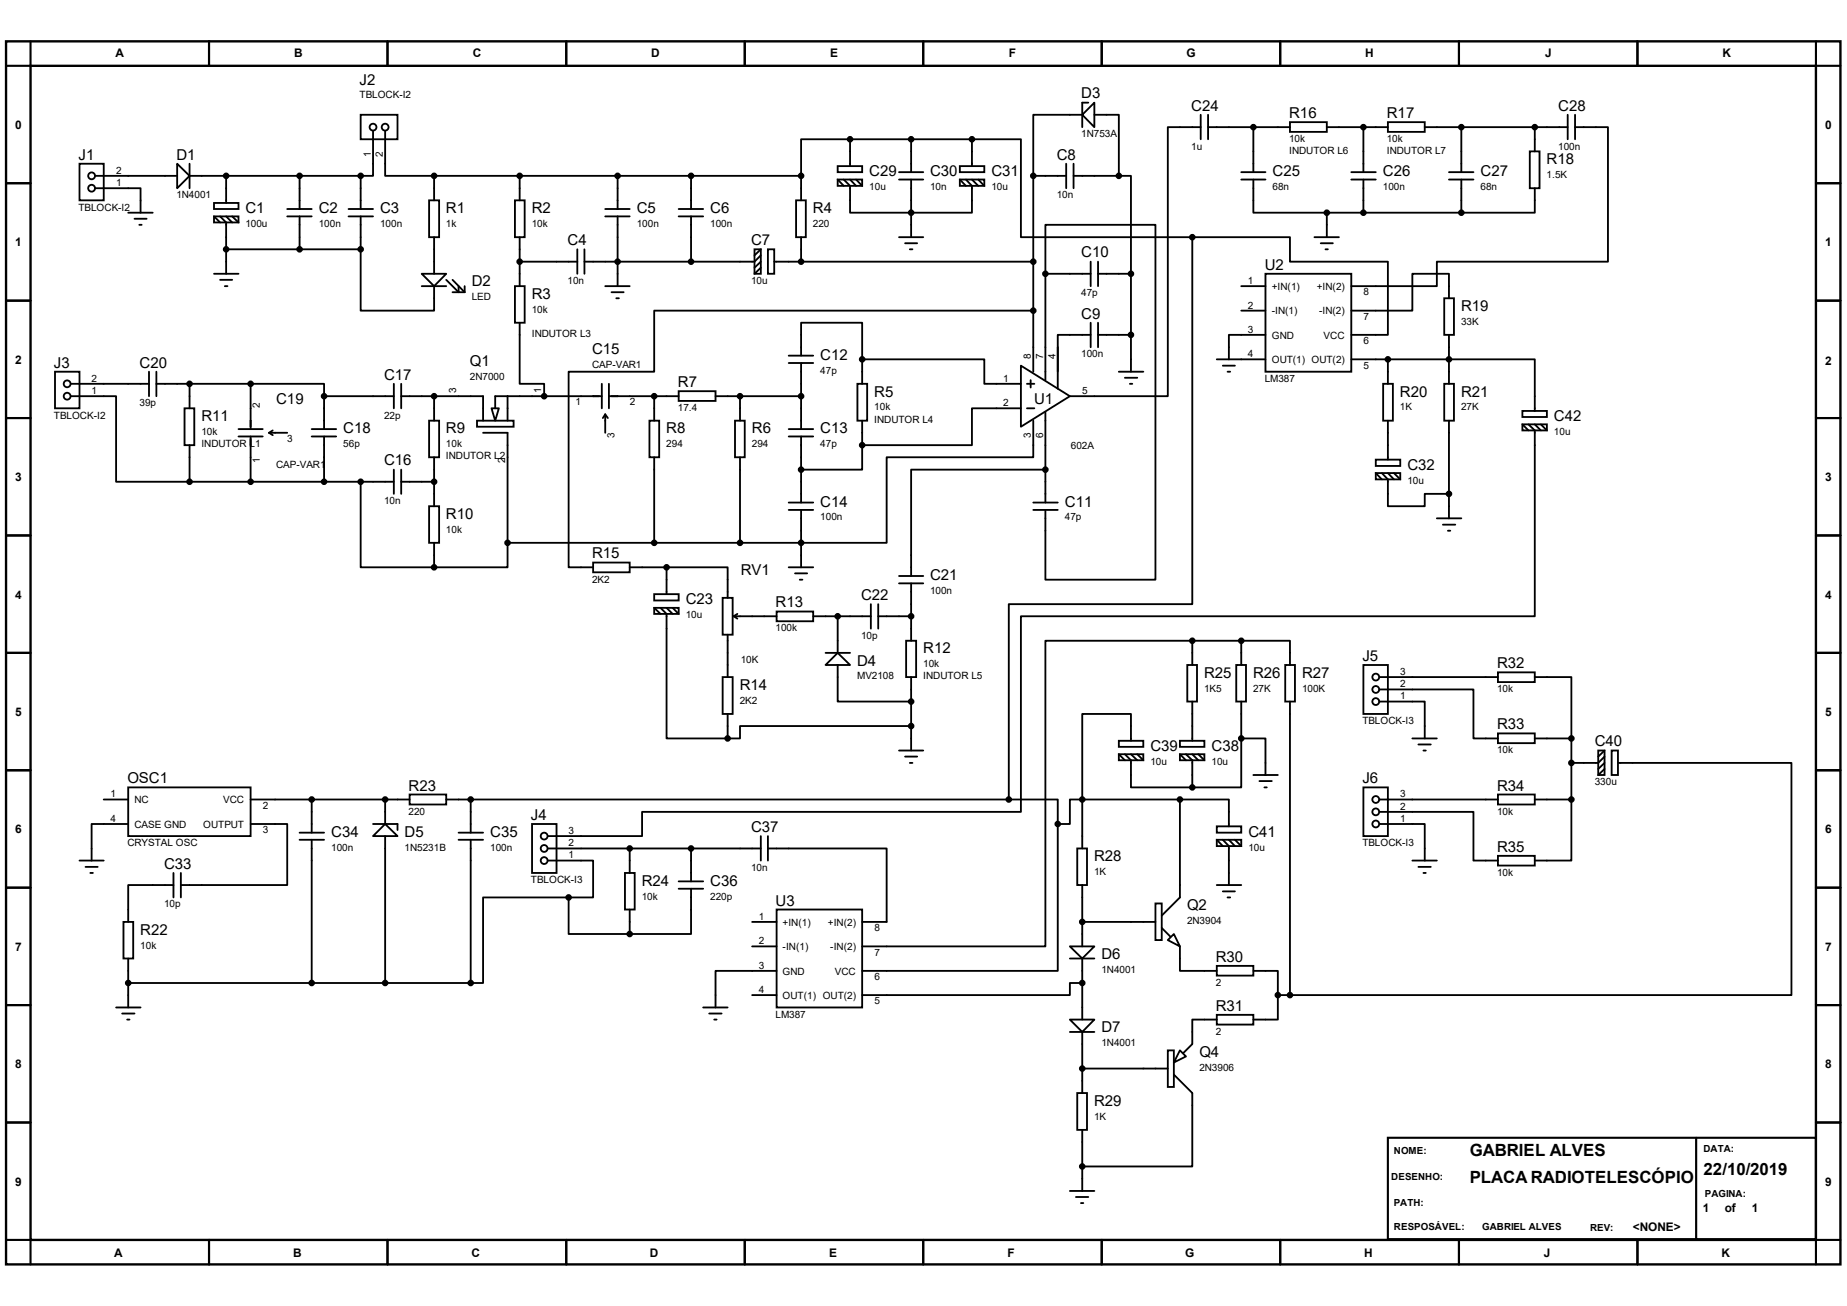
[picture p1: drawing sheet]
<svg xmlns="http://www.w3.org/2000/svg" width="297mm" height="210mm" viewBox="0 0 297 210" stroke-linecap="round" stroke-linejoin="round" font-family="sans-serif">
<path d="M1 6.6h295v196.7h-295zM4.9 10.6h287.1v188.8h-287.1z" fill="none" stroke="#000" stroke-width=".38"/>
<g fill="none" stroke="#000" stroke-width=".34">
<path d="M4.9 6.6v4h-3.9M33.6 6.6v4M62.3 6.6v4M91.1 6.6v4M119.8 6.6v4M148.5 6.6v4M177.2 6.6v4M205.9 6.6v4M234.6 6.6v4M263.3 6.6v4M292 6.6v4h4M1 29.5h3.9"/>
<path d="M292 29.5h4M1 48.3h3.9M292 48.3h4M1 67.2h3.9M292 67.2h4M1 86.1h3.9M292 86.1h4M1 105h3.9M292 105h4M1 123.9h3.9M292 123.9h4M1 142.7h3.9"/>
<path d="M292 142.7h4M1 161.6h3.9M292 161.6h4M1 199.4h3.9v3.9M1 180.5h3.9M33.6 199.4v3.9M62.3 199.4v3.9M91.1 199.4v3.9M119.8 199.4v3.9M148.5 199.4v3.9M177.2 199.4v3.9M205.9 199.4v3.9"/>
<path d="M223.2 183h68.8v16.3h-68.8zM234.6 199.4v3.9M263.3 199.4v3.9M272.8 183v16.3M292 180.5h4M296 199.4h-4v3.9"/>
</g>
<g fill="none" stroke="#000" stroke-width=".3">
<path d="M58 18.5h5.9v3.9h-5.9zM174 18.5h-7.8v9.8M175 16.5h-1v3.9M176 16.5v3.9l-2-1.9zM176 18.5h3.9v9.8M193.1 18.5v3.9M194.3 18.5v3.9M207.4 19.6h6v1.6h-6zM223.2 19.6h5.9v1.6h-5.9zM252.1 18.5v3.9M253.3 18.5v3.9M12.8 26.3h3.9v5.9h-3.9z"/>
<path d="M15.3 30.3h7.3v3.9M15.3 28.3h13.2M20.6 34.2h4M21.6 35.2h2M22.4 36.2h.4M28.5 26.3l2 2-2 2zM30.5 28.3h27.5M30.5 26.3v4M34.4 32.6h4v1h-4zM34.4 34.8h4v1h-4zM34.4 34.8l1 1M35.4 34.8l1 1v8.2"/>
<path d="M36.4 28.3v4.3M36.4 34.8l.9 1M37.3 34.8l1.1 1M46.2 34.8h3.9M46.2 33.6h3.9M48.2 28.3v5.3M48.2 34.8v5.3M56 34.8h4M56 33.6h4M58 28.3v5.3M58 34.8v5.3M60 21v7.3h-2"/>
<path d="M61.9 21v7.3h7.9M69 32.2h1.6v5.9h-1.6zM69.8 28.3h59M69.8 28.3v3.9M69.8 38.1v5.9M82.8 32.2h1.6v5.9h-1.6zM83.6 28.3v3.9M83.6 38.1v7.9M97.3 34.8h4M97.3 33.6h4M99.3 28.3v5.3M99.3 34.8v11.2"/>
<path d="M109.1 34.8h4M109.1 33.6h4M111.1 28.3v5.3M111.1 34.8v7.3M128 32.2h1.6v5.9h-1.6zM128.8 28.3v3.9M128.8 38.1v4M134.7 26.7h3.9v1h-3.9zM134.7 28.9h3.9v1h-3.9zM134.7 28.9l1 1M135.7 28.9l1 1v4.3h19.6v-4.3l-1-1M136.7 22.4h-7.9v5.9"/>
<path d="M136.7 22.4v4.3M136.7 22.4h19.6M136.7 28.9l1 1M137.7 28.9l.9 1M144.6 28.9h3.9M144.6 27.7h3.9M144.6 38.1h3.9M145.5 39.1h2M146.5 22.4v5.3M146.5 28.9v9.2M154.3 26.7h4v1h-4zM154.3 28.9h4v1h-4z"/>
<path d="M154.3 28.9l1 1M156.3 22.4h7.9v15.7h27.5M156.3 22.4v4.3M156.3 28.9l1 1M157.3 28.9l1 1M166.2 28.3h5.2M166.2 28.3v31.5M171.4 26.3v4M172.6 28.3h7.3M172.6 26.3v4M179.9 28.3h2v15.7M191.7 38.1h15.7v4h15.8v11.7h-5.9"/>
<path d="M191.7 38.1v59.1h-29.5v31.4M193.1 20.4h-5.3v43.3h-15.8M194.3 20.4h13.1M199.6 28.9h3.9M199.6 27.7h3.9M201.5 28.9v5.3h11.9M201.5 20.4v7.3M211.4 38.1h3.9M212.4 39.1h1.9M213.4 34.2v3.9M213.4 20.4h9.8M213.4 34.2h21.6"/>
<path d="M217.3 28.9h3.9M217.3 27.7h3.9M219.2 20.4v7.3M219.2 28.9v5.3M229.1 20.4h23M233 28.9h3.9M233 27.7h3.9M235 20.4v7.3M235 28.9v5.3M246 24.3h1.6v6h-1.6zM246.8 30.3v3.9h-11.8M246.8 20.4v3.9"/>
<path d="M253.3 20.4h5.3v21.7h-27.5v3.9h-13.8M8.8 59.8h4v5.9h-4zM24 59.8v3.9M25.1 59.8v3.9M34.4 44h4M35.4 45h1.9M36.2 46h.4M36.4 40.1h21.6M58 40.1v9.9h11.8v-4M67.8 44h4l-2 2zM67.8 46h4M71.8 45l1.9 2v-1"/>
<path d="M72.8 45l1.9 2M72.8 47h1.9M74.7 46v1M82.8 46h1.6v5.9h-1.6zM83.6 51.9v9.8h3.9v2M83.6 42.1h9.2M92.8 40.1v3.9M94 40.1v3.9M97.3 46h4M98.3 47h2M99.1 48h.4M121.3 40.1h1v3.9h-1z"/>
<path d="M122.3 41.1l-1 1h-27.3M122.3 43.1l-1 .9M122.3 42.1l-1 1M122.3 40.1l-1 1M123.5 40.1h1v3.9h-1zM124.5 42.1h41.7M126.8 58.4h4M126.8 57.2h4M128.8 57.2v-5.3h9.8v5.9M128.8 58.4v10.6M138.6 57.8h19.7v3.9h5.9M138.6 57.8v3.9"/>
<path d="M146.3 40.1h.4M164.2 58.8l7.8 4.9-7.8 4.9zM166.2 50h-61v9.8h-13.8v31.4h4M168.1 44v-7.8h17.7v57h-17.7v-11.2M168.1 44h7.3M168.1 44v17.1M175.4 53.8h-5.3v8.7M175.4 42.1v3.9M175.4 51.9v3.9M176.6 53.8h5.3M176.6 44h5.3M176.6 42.1v3.9"/>
<path d="M176.6 51.9v3.9M179.9 59.8h4M181.9 44v15.8M195.7 57.8h7.8M196.6 58.8h2M197.4 59.8h.4M199.6 46h3.9M199.6 50h3.9M203.5 44h13.8v15.8h-13.8zM203.5 53.8h-5.9v4M213.1 40.1h.4M217.3 57.8h29.5v8.3"/>
<path d="M223.2 57.8v3.9M232.2 48h1.6v5.8h-1.6zM233 48v-4h-5.9v6h-9.8M233 53.8v7.9M11.4 63.7h7.3v13.8h11.8M11.4 61.7h12.6M25.1 61.7h15.2M29.7 65.7h1.5v5.9h-1.5zM30.5 77.5h32.8M30.5 61.7v4M30.5 71.6v5.9M38.4 70.2h3.8"/>
<path d="M38.4 69h3.8M40.3 61.7h11.8v2M40.3 61.7v7.3M40.3 70.2v7.3M43.3 69.6l.6 .4M43.3 69.6h2.9M43.9 69.2l-.6 .4M50.1 70.2h4M50.1 69h4M52.1 63.7h11.2M52.1 63.7v5.3M52.1 70.2v7.3"/>
<path d="M58 77.5v13.7h11.8M63.3 61.7v4M63.3 75.5v3.9M64.5 63.7h13.2v3.9M64.5 77.5h5.3M64.5 61.7v4M64.5 75.5v3.9M69 67.6h1.6v5.9h-1.6zM69.8 63.7v3.9M69.8 73.5v7.9M76.7 67.6h5.9v1h-5.9zM77.7 69.6h3.9v17.7"/>
<path d="M79 65.7h1.2l-.6 1.9zM81.6 63.7v3.9M96.8 63.7h-17.2v2M96.8 61.7v4M97.3 66.6l-.4 .6M97.3 66.6l.4 .6M97.3 66.6v3M97.9 63.7h11.2M97.9 61.7v4M104.4 67.6h1.6v5.9h-1.6zM105.2 63.7v3.9M105.2 73.5v13.8"/>
<path d="M109.1 62.9h6v1.6h-6zM115.1 63.7h13.7M118.2 67.6h1.6v5.9h-1.6zM119 63.7v3.9M119 73.5v13.8M126.8 70.2h4M126.8 69h4M128.8 70.2v10.6M137.9 61.7h1.5v5.9h-1.5zM138.6 71.6v3.9h-9.8M138.6 67.6v4M164.2 65.7h-7.9v5.9h-17.7"/>
<path d="M165.1 61.7h1.2M165.1 65.7h1.2M165.7 61.1v1.2M166.2 67.6v5.9h-23.6v13.8h-61M168.1 75.5h-21.6v17.1M168.1 66.3v14.5M180.9 60.7h2M181.7 61.7h.4M221.2 73.9h4v1h-4zM221.2 76.1h4v1h-4zM221.2 76.1l1 1M222.2 76.1l1 1v4.3h5.9v-2h3.9"/>
<path d="M222.4 61.7h1.6v5.9h-1.6zM223.2 67.6v6.3M223.2 76.1l1 1M224.2 76.1l1 1M232.2 61.7h1.6v5.9h-1.6zM233 67.6v15.8M244.8 66.1h4v1h-4zM244.8 68.2h4v1h-4zM244.8 68.2l1 1M245.8 68.2l1 1v29.9h-82.6v31.5h-60.9v3.9h-15.2M246.8 68.2l1 1M247.8 68.2l1 1"/>
<path d="M69 81.4h1.6v5.9h-1.6zM69.8 87.3v3.9M81.6 87.3v3.9h-11.8M95.4 90.5h5.9v1.5h-5.9zM101.3 91.2h5.9M105.2 95.5h3.9v1.1h-3.9zM105.2 97.7h3.9v1h-3.9zM105.2 97.7l1 1M106.2 97.7l1 1v20h9.8M107.2 91.2h9.8v4.9M107.2 91.2v4.3M107.2 97.7l1 1"/>
<path d="M108.2 97.7l.9 1M116.2 96.1h1.6v6h-1.6zM118 99.1h6.9M118 99.1l.6 .4M118.6 98.7l-.6 .4M124.9 98.3h5.9v1.6h-5.9zM126.8 91.2h4M126.8 82h4M126.8 80.8h4M127.8 92.2h2M128.6 93.2h.4M128.8 82v9.2"/>
<path d="M130.8 99.1h9.2M134.7 99.1v5.9M140 97.2v3.9M141.2 99.1h5.3M141.2 97.2v3.9M144.6 92.6h3.9M144.6 93.8h3.9M146.5 93.8v9.2M166.2 82h3.9M166.2 80.8h3.9M231.1 83.4h3.9M232 84.4h2"/>
<path d="M232.8 85.3h.4M116.2 108.9h1.6v5.9h-1.6zM117 102.1v6.8M117 114.8v3.9M132.8 105h3.9M134.7 105l2 1.9h-3.9zM134.7 106.9v5.9h11.8M145.7 103h1.6v5.9h-1.6zM146.5 116.8h-27.5v1.9h-2M146.5 108.9v11.8M179.9 119.1h4v1h-4zM181.9 119.1v-4.3h-7.9v13.8"/>
<path d="M189.7 119.1h4v1h-4zM190.9 106.9h1.6v5.9h-1.6zM191.7 103h-23.6v49.2h-29.5M191.7 103h7.9M191.7 103v3.9M191.7 112.8v6.3M198.8 106.9h1.6v5.9h-1.6zM199.6 103h7.8v3.9M199.6 118.7v7.9h-7.9M199.6 118.7h3.9v5.9M199.6 103v3.9M199.6 112.8v5.9"/>
<path d="M206.7 106.9h1.5v5.9h-1.5zM207.4 112.8v47.2M219.2 106.9h4v7.9h-4zM221.8 110.9h15.1v7.8h4M221.8 112.8h7.3v5.9M221.8 108.9h19.1M227.1 118.7h4M228.1 119.7h2M240.9 108.1h5.9v1.6h-5.9zM240.9 117.9h5.9v1.6h-5.9zM246.8 108.9h5.9v9.8M246.8 118.7h5.9"/>
<path d="M252.7 118.7v9.9M12.8 138.4h3.9M13.8 139.4h1.9M16.7 128.6h3.9M20.6 126.6h19.7v7.9h-19.7zM20.6 132.5h-5.9v5.9M40.3 132.5h5.9v9.8h-17.1M40.3 128.6h25.6M48.2 135h3.9M48.2 133.9h3.9M50.1 128.6v5.3M50.1 135v23.1"/>
<path d="M60 132.5h3.9v1M61.9 132.5l2 2h-3.9zM61.9 128.6v3.9M61.9 134.5v23.6M65.9 127.8h5.9v1.6h-5.9zM71.8 128.6h90.4M73.7 135h4M73.7 133.9h4M75.7 128.6v5.3M75.7 135v23.1M85.6 132.5h3.9v7.9h-3.9zM88.1 138.4h7.3v5.9h-4"/>
<path d="M88.1 136.4h34.2M101.3 136.4v4M111.1 136.4v5.3M122.3 134.5v3.9M123.5 136.4h19.1v11.9h-4M123.5 134.5v3.9M144.6 120.7h3.9M145.5 121.7h2M146.3 122.7h.4M162.2 128.6h7.9v3.9M170.1 132.5v23.6h-31.5M173.2 136.4h1.6v5.9h-1.6z"/>
<path d="M174 128.6h-2v3.9h-1.9M174 128.6h15.7M174 128.6v7.8M179.9 121.3h4v1h-4zM179.9 121.3l1 1M180.9 121.3l1 1v4.3h9.8M181.9 121.3l1 1M182.9 121.3l1 1M189.7 121.3h4v1h-4zM189.7 128.6h7.9v4.3M189.7 128.6v15.7l-2.9 2.9M189.7 121.3l1 1"/>
<path d="M190.7 121.3l1 1v4.3M191.7 121.3l1 1M192.7 121.3l1 1M195.7 132.9h3.9v1h-3.9zM195.7 135h3.9v1.1h-3.9zM195.7 135l.9 1.1M196.6 135l1 1.1v6.2M197.6 135l1 1.1M198.6 135l1 1.1M201.5 124.6h4M202.5 125.6h2M203.3 126.6h.4"/>
<path d="M219.2 126.6h4v7.9h-4zM221.8 130.6h15.1v7.8h4M221.8 132.5h7.3v5.9M221.8 128.6h19.1M227.1 138.4h4M228.1 139.4h2M228.9 120.7h.4M240.9 127.8h5.9v1.6h-5.9zM240.9 137.6h5.9v1.6h-5.9zM246.8 128.6h5.9M252.7 128.6v9.8h-5.9M257 120.7h1v3.9h-1z"/>
<path d="M258 121.7l-1 1h-4.3M258 123.7l-1 .9M258 122.7l-1 1M258 120.7l-1 1M259.2 120.7h1v3.9h-1zM260.2 122.7h27.9v37.3h-80.7M14.5 140.4h.4M19.9 148.3h1.5v5.8h-1.5zM20.6 154.1v7.9M20.6 158.1h55.1M27.9 142.3h-7.3v6M27.9 140.4v3.9"/>
<path d="M29.1 140.4v3.9M91.4 144.3h-13.7v13.8h-2M91.4 144.3v5.9h9.9M100.5 140.4h1.6v5.9h-1.6zM101.3 146.3v3.9M109.1 141.7h4M109.1 142.9h4M111.1 142.9v7.3h-9.8M120.9 148.3h4M120.9 152.2h4M124.9 146.3h13.7v15.7h-13.7zM124.9 156.1h-9.8v5.9"/>
<path d="M172 152.2h4l-2 1.9zM172 154.1h4M174 158.1h-2v1.9h-33.4M174 142.3v9.9M174 154.1v9.9M174 148.3h11.8M185.8 145.3h1v5.9h-1zM186.8 149.2l1.4 1.4M187.8 151.2l1-1 .9 2zM189.7 152.2v3.9h6M195.7 155.3h5.8v1.6h-5.8zM195.7 142.3h3.9"/>
<path d="M196.6 143.3h2M197.4 144.3h.4M201.5 156.1h4v3.9M228.9 140.4h.4M18.7 162h3.9M19.6 163h2M20.4 164h.4M113.1 162h3.9M114 163h2M114.9 164h.3M120.9 160h4M172 164h4l-2 1.9z"/>
<path d="M172 165.9h4M173.2 175.8h1.6v5.9h-1.6zM174 165.9v9.9M174 171.8h13.8M187.8 168.9h1v5.9h-1zM188.8 172.8l2.9 3v11.8h-17.7M189.7 168.9l1 1-1.9 1zM195.7 163.2h5.8v1.6h-5.8zM195.7 164h-4v3.9l-1.4 1.4M205.5 160v4h-4M205.5 160h1.9M172 191.5h4"/>
<path d="M173 192.5h2M173.8 193.5h.4M174 181.7v9.8"/>
<circle cx="14.7" cy="30.3" r=".55"/>
<circle cx="14.7" cy="28.3" r=".55"/>
<circle cx="60" cy="20.4" r=".55"/>
<circle cx="61.9" cy="20.4" r=".55"/>
<circle cx="10.8" cy="61.7" r=".55"/>
<circle cx="10.8" cy="63.7" r=".55"/>
<circle cx="221.2" cy="112.8" r=".55"/>
<circle cx="221.2" cy="110.9" r=".55"/>
<circle cx="221.2" cy="108.9" r=".55"/>
<circle cx="87.5" cy="138.4" r=".55"/>
<circle cx="87.5" cy="134.5" r=".55"/>
<circle cx="87.5" cy="136.4" r=".55"/>
<circle cx="221.2" cy="128.6" r=".55"/>
<circle cx="221.2" cy="130.6" r=".55"/>
<circle cx="221.2" cy="132.5" r=".55"/>
</g>
<g fill="#000" stroke="#000" stroke-width=".3">
<circle cx="36.4" cy="28.3" r=".38"/>
<circle cx="48.2" cy="28.3" r=".38"/>
<circle cx="58" cy="28.3" r=".38"/>
<circle cx="69.8" cy="28.3" r=".38"/>
<circle cx="83.6" cy="28.3" r=".38"/>
<circle cx="99.3" cy="28.3" r=".38"/>
<circle cx="111.1" cy="28.3" r=".38"/>
<circle cx="128.8" cy="28.3" r=".38"/>
<circle cx="136.7" cy="22.4" r=".38"/>
<circle cx="146.5" cy="34.2" r=".38"/>
<circle cx="146.5" cy="22.4" r=".38"/>
<circle cx="156.3" cy="22.4" r=".38"/>
<circle cx="166.2" cy="28.3" r=".38"/>
<circle cx="179.9" cy="28.3" r=".38"/>
<circle cx="191.7" cy="38.1" r=".38"/>
<circle cx="201.5" cy="20.4" r=".38"/>
<circle cx="213.4" cy="34.2" r=".38"/>
<circle cx="219.2" cy="20.4" r=".38"/>
<circle cx="219.2" cy="34.2" r=".38"/>
<circle cx="235" cy="20.4" r=".38"/>
<circle cx="235" cy="34.2" r=".38"/>
<circle cx="246.8" cy="20.4" r=".38"/>
<circle cx="36.4" cy="40.1" r=".38"/>
<circle cx="48.2" cy="40.1" r=".38"/>
<circle cx="58" cy="40.1" r=".38"/>
<circle cx="83.6" cy="42.1" r=".38"/>
<circle cx="99.3" cy="42.1" r=".38"/>
<circle cx="111.1" cy="42.1" r=".38"/>
<circle cx="128.8" cy="42.1" r=".38"/>
<circle cx="138.6" cy="57.8" r=".38"/>
<circle cx="166.2" cy="42.1" r=".38"/>
<circle cx="166.2" cy="50" r=".38"/>
<circle cx="168.1" cy="44" r=".38"/>
<circle cx="181.9" cy="53.8" r=".38"/>
<circle cx="181.9" cy="44" r=".38"/>
<circle cx="223.2" cy="57.8" r=".38"/>
<circle cx="233" cy="57.8" r=".38"/>
<circle cx="30.5" cy="77.5" r=".38"/>
<circle cx="30.5" cy="61.7" r=".38"/>
<circle cx="40.3" cy="61.7" r=".38"/>
<circle cx="40.3" cy="77.5" r=".38"/>
<circle cx="52.1" cy="77.5" r=".38"/>
<circle cx="52.1" cy="63.7" r=".38"/>
<circle cx="58" cy="77.5" r=".38"/>
<circle cx="69.8" cy="63.7" r=".38"/>
<circle cx="69.8" cy="77.5" r=".38"/>
<circle cx="87.5" cy="63.7" r=".38"/>
<circle cx="105.2" cy="63.7" r=".38"/>
<circle cx="119" cy="63.7" r=".38"/>
<circle cx="128.8" cy="63.7" r=".38"/>
<circle cx="128.8" cy="75.5" r=".38"/>
<circle cx="138.6" cy="71.6" r=".38"/>
<circle cx="168.1" cy="75.5" r=".38"/>
<circle cx="233" cy="79.4" r=".38"/>
<circle cx="69.8" cy="91.2" r=".38"/>
<circle cx="81.6" cy="87.3" r=".38"/>
<circle cx="105.2" cy="87.3" r=".38"/>
<circle cx="107.2" cy="91.2" r=".38"/>
<circle cx="119" cy="87.3" r=".38"/>
<circle cx="128.8" cy="87.3" r=".38"/>
<circle cx="134.7" cy="99.1" r=".38"/>
<circle cx="146.5" cy="99.1" r=".38"/>
<circle cx="117" cy="118.7" r=".38"/>
<circle cx="146.5" cy="112.8" r=".38"/>
<circle cx="146.5" cy="116.8" r=".38"/>
<circle cx="191.7" cy="103" r=".38"/>
<circle cx="199.6" cy="103" r=".38"/>
<circle cx="199.6" cy="118.7" r=".38"/>
<circle cx="252.7" cy="118.7" r=".38"/>
<circle cx="50.1" cy="128.6" r=".38"/>
<circle cx="61.9" cy="128.6" r=".38"/>
<circle cx="75.7" cy="128.6" r=".38"/>
<circle cx="101.3" cy="136.4" r=".38"/>
<circle cx="111.1" cy="136.4" r=".38"/>
<circle cx="162.2" cy="128.6" r=".38"/>
<circle cx="170.1" cy="132.5" r=".38"/>
<circle cx="174" cy="128.6" r=".38"/>
<circle cx="189.7" cy="128.6" r=".38"/>
<circle cx="191.7" cy="126.6" r=".38"/>
<circle cx="252.7" cy="122.7" r=".38"/>
<circle cx="252.7" cy="128.6" r=".38"/>
<circle cx="20.6" cy="158.1" r=".38"/>
<circle cx="50.1" cy="158.1" r=".38"/>
<circle cx="61.9" cy="158.1" r=".38"/>
<circle cx="75.7" cy="158.1" r=".38"/>
<circle cx="91.4" cy="144.3" r=".38"/>
<circle cx="101.3" cy="150.2" r=".38"/>
<circle cx="174" cy="148.3" r=".38"/>
<circle cx="174" cy="158.1" r=".38"/>
<circle cx="174" cy="171.8" r=".38"/>
<circle cx="205.5" cy="160" r=".38"/>
<circle cx="207.4" cy="160" r=".38"/>
<circle cx="174" cy="187.6" r=".38"/>
</g>
<g font-size="2.7">
<text x="236.3" y="185.8">GABRIEL ALVES</text>
<text x="236.3" y="190.2">PLACA RADIOTELESCÓPIO</text>
<text x="273.9" y="189">22/10/2019</text>
</g>
<g font-size="2.4">
<text x="57.8" y="13.6">J2</text>
<text x="173.9" y="15.8">D3</text>
<text x="191.6" y="17.8">C24</text>
<text x="250.6" y="17.8">C28</text>
<text x="207.3" y="19">R16</text>
<text x="223" y="19">R17</text>
<text x="12.6" y="25.7">J1</text>
<text x="28.4" y="25.7">D1</text>
<text x="139.8" y="28.4">C29</text>
<text x="149.6" y="28.4">C30</text>
<text x="159.4" y="28.4">C31</text>
<text x="169.9" y="25.7">C8</text>
<text x="204.6" y="28.4">C25</text>
<text x="222.4" y="28.4">C26</text>
<text x="238.1" y="28.4">C27</text>
<text x="248.7" y="26.4">R18</text>
<text x="39.5" y="34.3">C1</text>
<text x="51.3" y="34.3">C2</text>
<text x="61.1" y="34.3">C3</text>
<text x="71.7" y="34.3">R1</text>
<text x="85.5" y="34.3">R2</text>
<text x="102.4" y="34.3">C5</text>
<text x="114.2" y="34.3">C6</text>
<text x="130.7" y="34.3">R4</text>
<text x="91.3" y="39.4">C4</text>
<text x="120.8" y="39.4">C7</text>
<text x="173.9" y="41.4">C10</text>
<text x="75.9" y="46.1">D2</text>
<text x="203.4" y="43.3">U2</text>
<text x="85.5" y="48">R3</text>
<text x="173.9" y="51.2">C9</text>
<text x="234.9" y="50">R19</text>
<text x="8.7" y="59.1">J3</text>
<text x="22.4" y="59.1">C20</text>
<text x="75.6" y="58.8">Q1</text>
<text x="95.2" y="56.9">C15</text>
<text x="131.9" y="57.9">C12</text>
<text x="44.4" y="65">C19</text>
<text x="61.8" y="61.1">C17</text>
<text x="109" y="62.2">R7</text>
<text x="140.6" y="63.8">R5</text>
<text x="166.3" y="65">U1</text>
<text x="225.1" y="63.8">R20</text>
<text x="234.9" y="63.8">R21</text>
<text x="32.4" y="67.7">R11</text>
<text x="55.2" y="69.7">C18</text>
<text x="71.7" y="69.7">R9</text>
<text x="107.1" y="69.7">R8</text>
<text x="120.9" y="69.7">R6</text>
<text x="131.9" y="69.7">C13</text>
<text x="249.9" y="67.7">C42</text>
<text x="61.8" y="74.8">C16</text>
<text x="226.3" y="75.6">C32</text>
<text x="71.7" y="83.4">R10</text>
<text x="131.9" y="81.5">C14</text>
<text x="171.2" y="81.5">C11</text>
<text x="95.2" y="89.8">R15</text>
<text x="119.1" y="92.5">RV1</text>
<text x="149.6" y="93.3">C21</text>
<text x="110.3" y="97.2">C23</text>
<text x="124.7" y="97.7">R13</text>
<text x="138.5" y="96.5">C22</text>
<text x="137.8" y="107.1">D4</text>
<text x="148.5" y="105.1">R12</text>
<text x="219.1" y="106.3">J5</text>
<text x="240.7" y="107.4">R32</text>
<text x="119" y="111">R14</text>
<text x="193.6" y="109">R25</text>
<text x="201.5" y="109">R26</text>
<text x="209.4" y="109">R27</text>
<text x="240.7" y="117.3">R33</text>
<text x="20.5" y="125.9">OSC1</text>
<text x="185" y="120.8">C39</text>
<text x="194.8" y="120.8">C38</text>
<text x="219.1" y="125.9">J6</text>
<text x="256.5" y="120">C40</text>
<text x="65.7" y="127.1">R23</text>
<text x="85.4" y="131.8">J4</text>
<text x="240.7" y="127.1">R34</text>
<text x="53.3" y="134.5">C34</text>
<text x="65.1" y="134.5">D5</text>
<text x="78.8" y="134.5">C35</text>
<text x="120.8" y="133.8">C37</text>
<text x="200.7" y="134.5">C41</text>
<text x="240.7" y="136.9">R35</text>
<text x="26.4" y="139.7">C33</text>
<text x="103.2" y="142.4">R24</text>
<text x="114.2" y="142.4">C36</text>
<text x="175.9" y="138.5">R28</text>
<text x="124.7" y="145.6">U3</text>
<text x="190.9" y="146.3">Q2</text>
<text x="22.6" y="150.3">R22</text>
<text x="177.1" y="154.2">D6</text>
<text x="195.5" y="154.6">R30</text>
<text x="177.1" y="166">D7</text>
<text x="195.5" y="162.5">R31</text>
<text x="192.9" y="170">Q4</text>
<text x="175.9" y="177.8">R29</text>
</g>
<g font-size="1.9">
<text x="18.6" y="9.1">A</text>
<text x="47.3" y="9.1">B</text>
<text x="76" y="9.1">C</text>
<text x="104.7" y="9.1">D</text>
<text x="133.5" y="9.1">E</text>
<text x="162.2" y="9.1">F</text>
<text x="190.8" y="9.1">G</text>
<text x="219.5" y="9.1">H</text>
<text x="248.5" y="9.1">J</text>
<text x="277" y="9.1">K</text>
<text x="2.4" y="20.7">0</text>
<text x="293.5" y="20.7">0</text>
<text x="2.4" y="39.6">1</text>
<text x="293.5" y="39.6">1</text>
<text x="2.4" y="58.5">2</text>
<text x="293.5" y="58.7">2</text>
<text x="2.4" y="77.4">3</text>
<text x="293.5" y="77.4">3</text>
<text x="2.4" y="96.3">4</text>
<text x="293.5" y="96.3">4</text>
<text x="2.4" y="115.1">5</text>
<text x="293.5" y="115.1">5</text>
<text x="2.4" y="134">6</text>
<text x="293.5" y="134">6</text>
<text x="2.4" y="152.9">7</text>
<text x="293.5" y="152.9">7</text>
<text x="2.4" y="171.8">8</text>
<text x="293.5" y="171.8">8</text>
<text x="2.4" y="190.7">9</text>
<text x="293.5" y="190.7">9</text>
<text x="273.8" y="194.9">1</text>
<text x="277.4" y="194.9">of</text>
<text x="281.7" y="194.9">1</text>
<text x="18.4" y="202.1">A</text>
<text x="47.1" y="202.1">B</text>
<text x="75.8" y="202.1">C</text>
<text x="104.5" y="202.1">D</text>
<text x="133.3" y="202.1">E</text>
<text x="162" y="202.1">F</text>
<text x="190.6" y="202.1">G</text>
<text x="219.4" y="202.1">H</text>
<text x="248.2" y="202.1">J</text>
<text x="262.6" y="198">&lt;NONE&gt;</text>
<text x="276.8" y="202.1">K</text>
</g>
<g font-size="1.6">
<text x="57.8" y="15.8">TBLOCK-I2</text>
<text x="173.9" y="22.1">1N753A</text>
<text x="207.3" y="22.9">10k</text>
<text x="223" y="22.9">10k</text>
<text x="18.7" y="29.9">1</text>
<text x="18.7" y="27.9">2</text>
<text x="59.6" y="25.2" transform="rotate(-90 59.6 25.2)">1</text>
<text x="61.6" y="25.2" transform="rotate(-90 61.6 25.2)">2</text>
<text x="191.6" y="24">1u</text>
<text x="207.3" y="24.8">INDUTOR L6</text>
<text x="223" y="24.8">INDUTOR L7</text>
<text x="248.7" y="28.6">1.5K</text>
<text x="250.6" y="24">100n</text>
<text x="12.6" y="33.9">TBLOCK-I2</text>
<text x="28.4" y="31.9">1N4001</text>
<text x="139.8" y="30.6">10u</text>
<text x="149.6" y="30.6">10n</text>
<text x="159.4" y="30.6">10u</text>
<text x="169.9" y="31.9">10n</text>
<text x="204.6" y="30.6">68n</text>
<text x="222.4" y="30.6">100n</text>
<text x="238.1" y="30.6">68n</text>
<text x="39.5" y="36.5">100u</text>
<text x="51.3" y="36.5">100n</text>
<text x="61.1" y="36.5">100n</text>
<text x="71.7" y="36.5">1k</text>
<text x="85.5" y="36.5">10k</text>
<text x="102.4" y="36.5">100n</text>
<text x="114.2" y="36.5">100n</text>
<text x="130.7" y="36.5">220</text>
<text x="91.3" y="45.7">10n</text>
<text x="120.8" y="45.7">10u</text>
<text x="173.9" y="47.6">47p</text>
<text x="200.7" y="45.7">1</text>
<text x="204.5" y="46.6">+IN(1)</text>
<text x="211.8" y="46.6">+IN(2)</text>
<text x="219.2" y="47.5">8</text>
<text x="75.9" y="48.3">LED</text>
<text x="85.5" y="50.3">10k</text>
<text x="200.7" y="49.6">2</text>
<text x="200.7" y="53.5">3</text>
<text x="204.5" y="50.5">-IN(1)</text>
<text x="212.1" y="50.5">-IN(2)</text>
<text x="219.2" y="51.4">7</text>
<text x="234.9" y="52.2">33K</text>
<text x="85.5" y="54.2">INDUTOR L3</text>
<text x="95.2" y="59.1">CAP-VAR1</text>
<text x="165.8" y="57.8" transform="rotate(-90 165.8 57.8)">8</text>
<text x="167.7" y="57.8" transform="rotate(-90 167.7 57.8)">7</text>
<text x="169.7" y="57.8" transform="rotate(-90 169.7 57.8)">4</text>
<text x="173.9" y="57.5">100n</text>
<text x="200.7" y="57.4">4</text>
<text x="204.5" y="54.4">GND</text>
<text x="204.5" y="58.4">OUT(1) OUT(2)</text>
<text x="212.9" y="54.4">VCC</text>
<text x="219.2" y="55.3">6</text>
<text x="219.2" y="59.3">5</text>
<text x="14.7" y="63.4">1</text>
<text x="14.7" y="61.4">2</text>
<text x="22.4" y="65.3">39p</text>
<text x="41.8" y="65.7" transform="rotate(-90 41.8 65.7)">2</text>
<text x="73.4" y="63.2" transform="rotate(-90 73.4 63.2)">3</text>
<text x="75.6" y="61.1">2N7000</text>
<text x="87" y="63.2" transform="rotate(-90 87 63.2)">1</text>
<text x="92.5" y="65.2">1</text>
<text x="101.3" y="65.2">2</text>
<text x="131.9" y="60.1">47p</text>
<text x="140.6" y="66">10k</text>
<text x="161.3" y="61.4">1</text>
<text x="161.3" y="65.3">2</text>
<text x="174" y="63.4">5</text>
<text x="203.4" y="61.4">LM387</text>
<text x="225.1" y="66">1K</text>
<text x="234.9" y="66">27K</text>
<text x="8.7" y="67.3">TBLOCK-I2</text>
<text x="32.4" y="69.9">10k</text>
<text x="32.4" y="71.9">INDUTOR L1</text>
<text x="46.2" y="71.1">3</text>
<text x="55.2" y="71.9">56p</text>
<text x="61.8" y="67.3">22p</text>
<text x="71.7" y="71.9">10k</text>
<text x="98.8" y="70.5" transform="rotate(-90 98.8 70.5)">3</text>
<text x="107.1" y="71.9">294</text>
<text x="109" y="66.1">17.4</text>
<text x="120.9" y="71.9">294</text>
<text x="131.9" y="71.9">47p</text>
<text x="140.6" y="68">INDUTOR L4</text>
<text x="165.8" y="70.5" transform="rotate(-90 165.8 70.5)">3</text>
<text x="167.7" y="70.5" transform="rotate(-90 167.7 70.5)">6</text>
<text x="249.9" y="69.9">10u</text>
<text x="41.8" y="74.4" transform="rotate(-90 41.8 74.4)">1</text>
<text x="44.4" y="75.2">CAP-VAR1</text>
<text x="71.7" y="73.9">INDUTOR L2</text>
<text x="81.2" y="74.4" transform="rotate(-90 81.2 74.4)">2</text>
<text x="172.2" y="72.2">602A</text>
<text x="226.3" y="77.8">10u</text>
<text x="61.8" y="81.1">10n</text>
<text x="131.9" y="83.7">100n</text>
<text x="171.2" y="83.7">47p</text>
<text x="71.7" y="85.7">10k</text>
<text x="95.2" y="93.7">2K2</text>
<text x="149.6" y="95.5">100n</text>
<text x="110.3" y="99.4">10u</text>
<text x="124.7" y="101.5">100k</text>
<text x="119.1" y="106.6">10K</text>
<text x="138.5" y="102.7">10p</text>
<text x="148.5" y="107.3">10k</text>
<text x="119" y="113.2">2K2</text>
<text x="137.8" y="109.2">MV2108</text>
<text x="148.5" y="109.2">INDUTOR L5</text>
<text x="193.6" y="111.2">1K5</text>
<text x="201.5" y="111.2">27K</text>
<text x="209.4" y="111.2">100K</text>
<text x="225.2" y="112.5">1</text>
<text x="225.2" y="110.5">2</text>
<text x="225.2" y="108.5">3</text>
<text x="240.7" y="111.3">10k</text>
<text x="219.1" y="116.5">TBLOCK-I3</text>
<text x="185" y="123">10u</text>
<text x="194.8" y="123">10u</text>
<text x="240.7" y="121.2">10k</text>
<text x="17.8" y="128.2">1</text>
<text x="21.6" y="129.2">NC</text>
<text x="35.9" y="129.2">VCC</text>
<text x="42.2" y="130">2</text>
<text x="65.7" y="131">220</text>
<text x="225.2" y="130.2">2</text>
<text x="225.2" y="128.2">3</text>
<text x="240.7" y="131">10k</text>
<text x="256.5" y="126.3">330u</text>
<text x="17.8" y="132.2">4</text>
<text x="20.5" y="136.1">CRYSTAL OSC</text>
<text x="21.6" y="133.1">CASE GND</text>
<text x="32.7" y="133.1">OUTPUT</text>
<text x="42.2" y="134">3</text>
<text x="53.3" y="136.8">100n</text>
<text x="65.1" y="136.8">1N5231B</text>
<text x="78.8" y="136.8">100n</text>
<text x="91.4" y="136.1">2</text>
<text x="91.4" y="134.1">3</text>
<text x="200.7" y="136.8">10u</text>
<text x="219.1" y="136.1">TBLOCK-I3</text>
<text x="225.2" y="132.2">1</text>
<text x="85.4" y="142">TBLOCK-I3</text>
<text x="91.4" y="138">1</text>
<text x="120.8" y="140">10n</text>
<text x="175.9" y="140.7">1K</text>
<text x="240.7" y="140.8">10k</text>
<text x="26.4" y="145.9">10p</text>
<text x="103.2" y="144.7">10k</text>
<text x="114.2" y="144.7">220p</text>
<text x="122" y="147.9">1</text>
<text x="125.9" y="148.8">+IN(1)</text>
<text x="133.1" y="148.8">+IN(2)</text>
<text x="140.6" y="149.7">8</text>
<text x="190.9" y="148.6">2N3904</text>
<text x="22.6" y="152.5">10k</text>
<text x="122" y="151.8">2</text>
<text x="122" y="155.8">3</text>
<text x="125.9" y="152.8">-IN(1)</text>
<text x="133.5" y="152.8">-IN(2)</text>
<text x="140.6" y="153.7">7</text>
<text x="122" y="159.7">4</text>
<text x="125.9" y="156.7">GND</text>
<text x="125.9" y="160.6">OUT(1) OUT(2)</text>
<text x="134.2" y="156.7">VCC</text>
<text x="140.6" y="157.6">6</text>
<text x="140.6" y="161.5">5</text>
<text x="177.1" y="156.5">1N4001</text>
<text x="195.5" y="158.5">2</text>
<text x="124.7" y="163.7">LM387</text>
<text x="195.5" y="166.4">2</text>
<text x="177.1" y="168.2">1N4001</text>
<text x="192.9" y="172.2">2N3906</text>
<text x="175.9" y="180">1K</text>
<text x="224.2" y="185.6">NOME:</text>
<text x="273.9" y="185.2">DATA:</text>
<text x="223.7" y="189.8">DESENHO:</text>
<text x="224.1" y="194">PATH:</text>
<text x="224.2" y="197.8">RESPOSÁVEL:</text>
<text x="238.3" y="197.8">GABRIEL ALVES</text>
<text x="255.7" y="197.9">REV:</text>
<text x="274.2" y="192.5">PAGINA:</text>
</g>
</svg>
